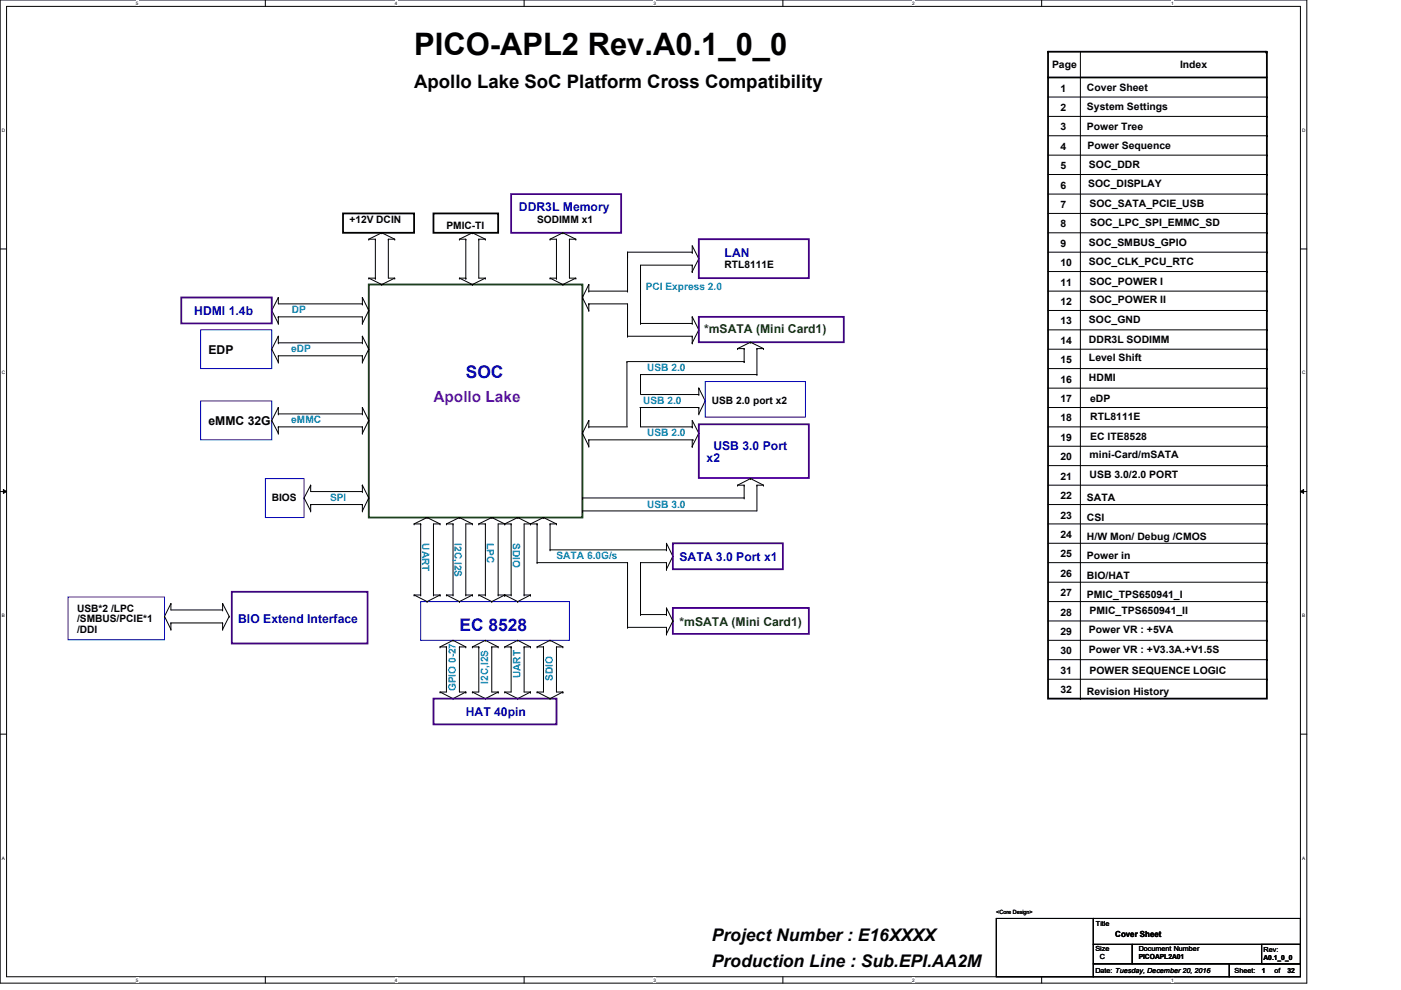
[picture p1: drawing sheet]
<svg xmlns="http://www.w3.org/2000/svg" width="297mm" height="210mm" viewBox="0 0 297 210" stroke-linecap="round" stroke-linejoin="round" font-family="sans-serif">
<path d="M0 0h277.1v208.4h-277.1zM1.4 1.4h274.3v205.7h-274.3z" fill="none" stroke="#000" stroke-width=".21"/>
<g fill="#fff">
<path d="M28.8 .1h.6v1.1h-.6z"/>
<path d="M28.8 207.2h.6v1.1h-.6z"/>
</g>
<path d="M56.3 0v1.4M56.3 207.1v1.3" fill="none" stroke="#000" stroke-width=".21"/>
<g fill="#fff">
<path d="M83.7 .1h.5v1.1h-.5z"/>
<path d="M83.7 207.2h.5v1.1h-.5z"/>
</g>
<path d="M111.1 0v1.4M111.1 207.1v1.3" fill="none" stroke="#000" stroke-width=".21"/>
<g fill="#fff">
<path d="M138.6 .1h.5v1.1h-.5z"/>
<path d="M138.6 207.2h.5v1.1h-.5z"/>
</g>
<path d="M166 0v1.4M166 207.1v1.3" fill="none" stroke="#000" stroke-width=".21"/>
<g fill="#fff">
<path d="M193.4 .1h.6v1.1h-.6z"/>
<path d="M193.4 207.2h.6v1.1h-.6z"/>
</g>
<path d="M220.8 0v1.4M220.8 207.1v1.3" fill="none" stroke="#000" stroke-width=".21"/>
<g fill="#fff">
<path d="M248.3 .1h.5v1.1h-.5z"/>
<path d="M248.3 207.2h.5v1.1h-.5z"/>
<path d="M.4 27.1h.7v1.1h-.7z"/>
<path d="M276.1 27.1h.7v1.1h-.7z"/>
<path d="M.4 78.5h.7v1.1h-.7z"/>
<path d="M276.1 78.5h.7v1.1h-.7z"/>
</g>
<path d="M0 52.8h1.4M275.7 52.8h1.4" fill="none" stroke="#000" stroke-width=".21"/>
<g fill="#fff">
<path d="M.4 129.9h.6v1.1h-.6z"/>
<path d="M276.1 129.9h.6v1.1h-.6z"/>
</g>
<path d="M0 104.2h1.4M.7 103.8l.7 .4-.7 .4zM275.7 104.2l.7-.4v.8zM275.7 104.2h1.4" fill="none" stroke="#000" stroke-width=".21"/>
<path d="M.7 103.8l.7 .4-.7 .4zM275.7 104.2l.7-.4v.8z" fill="#000"/>
<g fill="#fff">
<path d="M.4 181.4h.6v1.1h-.6z"/>
<path d="M276.1 181.4h.6v1.1h-.6z"/>
</g>
<g fill="none" stroke="#000" stroke-width=".21">
<path d="M229.1 11v137.1M222.2 20.6h46.5M222.2 24.7h46.5M222.2 28.8h46.5M222.2 32.9h46.5M222.2 37h46.5M268.7 20.6h.1M268.7 24.7h.1M268.7 28.8h.1M268.7 32.9h.1M268.7 37h.1M78.2 50.7h.1"/>
<path d="M78.2 59h.1M78.2 50.7h1.4M78.2 59h1.4M78.2 59l2.7 1.3M79.6 59h.1M79.6 50.7h.1M79.6 50.7v8.3M80.9 49.4h.1M80.9 49.4l-2.7 1.3M80.9 49.4l2.8 1.3M82.3 50.7h.1M82.3 50.7h1.4"/>
<path d="M82.3 50.7v8.3h1.4M83.7 50.7h.1M83.7 59h.1M83.7 59l-2.8 1.3M97.4 50.7h.1M97.4 59h.1M97.4 50.7h1.4M97.4 59h1.4M97.4 59l2.8 1.3M98.8 59h.1M98.8 50.7h.1M98.8 50.7v8.3"/>
<path d="M100.2 49.4h.1M100.2 49.4l-2.8 1.3M100.2 49.4l2.7 1.3M101.5 50.7h.1M101.5 50.7v8.3h1.4M101.5 50.7h1.4M102.9 50.7h.1M102.9 59h.1M102.9 59l-2.7 1.3M116.6 50.7h.1M116.6 59h.1M116.6 50.7h1.4"/>
<path d="M116.6 59h1.4M116.6 59l2.7 1.3M118 59h.1M118 50.7h.1M118 50.7v8.3M119.3 49.4h.1M119.3 49.4l-2.7 1.3M119.3 49.4l2.8 1.3M120.7 50.7h.1M120.7 50.7h1.4M120.7 50.7v8.3h1.4M122.1 50.7h.1"/>
<path d="M122.1 59h.1M122.1 59l-2.8 1.3M133.1 53.5h.1M133.1 53.5h13.7M133.1 53.5v8.2M146.8 57.6h.1M146.8 53.5h.1M146.8 56.2h.1M146.8 53.5v-1.4l1.4 2.8M146.8 56.2v1.4M146.8 56.2h-11v12.4M148.2 54.9h.1"/>
<path d="M148.2 54.9l-1.4 2.7M222.2 41.1h46.5M222.2 45.3h46.5M222.2 49.4h46.5M222.2 53.5h46.5M222.2 57.6h46.5M268.7 41.1h.1M268.7 45.3h.1M268.7 49.4h.1M268.7 53.5h.1M268.7 57.6h.1M57.6 65.8h.1"/>
<path d="M57.6 74h.1M57.6 65.8l1.4 2.8M57.6 74l1.4 2.8M59 67.2h.1M59 68.6h.1M59 63.1h.1M59 72.7h.1M59 75.4h.1M59 76.8h.1M59 71.3h.1M59 63.1v1.3h17.8M59 67.2h17.8v1.4"/>
<path d="M59 67.2v1.4M59 71.3v1.4M59 75.4v1.4M59 63.1l-1.4 2.7M59 72.7h17.8M59 75.4h17.8M59 71.3l-1.4 2.7M76.8 64.4h.1M76.8 68.6h.1M76.8 63.1h.1M76.8 75.4h.1M76.8 76.8h.1"/>
<path d="M76.8 72.7h.1M76.8 71.3h.1M76.8 63.1v1.3M76.8 71.3v1.4M76.8 75.4v1.4M76.8 63.1l1.4 2.7M76.8 71.3l1.4 2.7M78.2 65.8h.1M78.2 74h.1M78.2 65.8l-1.4 2.8M78.2 74l-1.4 2.8M80.9 60.3h.1"/>
<path d="M100.2 60.3h.1M119.3 60.3h.1M123.5 63.1h.1M123.5 63.1l1.3 2.7M124.8 64.4h.1M124.8 65.8h.1M124.8 60.3h.1M124.8 61.7h.1M124.8 61.7h8.3M124.8 60.3v1.4M124.8 64.4v1.4M124.8 60.3l-1.3 2.8"/>
<path d="M124.8 64.4h8.3v6.9M132.9 76.7h.1M132.9 76.7v13.7M133.1 61.7h.1M133.1 71.3h.1M133.1 71.3h13.7M133.1 76.7h24.7M135.8 64.4h.1M135.8 68.6h.1M135.8 79.4h.1M135.8 79.4v4.1M135.8 68.6h11"/>
<path d="M135.8 79.4h24.7M146.8 72.7h.1M146.8 68.6h.1M146.8 67.2h.1M146.8 71.3h.1M146.8 67.2v1.4M146.8 71.3v1.4M146.8 67.2l1.4 2.7M148.2 69.9h.1M148.2 69.9l-1.4 2.8M156.4 73.9h.1M156.4 73.9h1.4"/>
<path d="M157.8 76.7h.1M157.8 73.9h.1M157.8 73.9v2.8M159.1 72.6h.1M159.1 72.6l-2.7 1.3M159.1 72.6l2.8 1.3M160.5 73.9h.1M160.5 79.4h.1M160.5 73.9v5.5M160.5 73.9h1.4M161.9 73.9h.1M222.2 61.7h46.5"/>
<path d="M222.2 65.8h46.5M222.2 69.9h46.5M222.2 74h46.5M222.2 78.1h46.5M268.7 61.7h.1M268.7 65.8h.1M268.7 69.9h.1M268.7 74h.1M268.7 78.1h.1M57.6 89.2h.1M57.6 89.2l1.4 2.7M59 87.8h.1"/>
<path d="M59 90.5h.1M59 91.9h.1M59 86.4h.1M59 90.5h17.8M59 86.4v1.4M59 90.5v1.4M59 87.8h17.8M59 86.4l-1.4 2.8M76.8 90.5h.1M76.8 91.9h.1M76.8 87.8h.1M76.8 86.4h.1"/>
<path d="M76.8 86.4v1.4M76.8 90.5v1.4M76.8 86.4l1.4 2.8M78.2 89.2h.1M78.2 89.2l-1.4 2.7M123.5 91.9h.1M123.5 91.9l1.3 2.7M124.8 90.5h.1M124.8 93.3h.1M124.8 94.6h.1M124.8 89.2h.1M124.8 90.5h8.3"/>
<path d="M124.8 93.3h22.1M124.8 89.2v1.3M124.8 93.3v1.3M124.8 89.2l-1.3 2.7M135.7 86.4h12.5M135.8 86.4h.1M135.8 86.4v4.1h11M135.8 83.7h12.4M146.8 94.6h.1M146.8 90.5h.1M146.8 90.5v-1.3l1.4 2.7M146.8 93.3v1.3"/>
<path d="M146.9 93.3h.1M148.2 91.9h.1M148.2 86.4h.1M148.2 83.7h.1M148.2 82.3h.1M148.2 87.8h.1M148.2 91.9l-1.4 2.7M148.2 82.3l1.3 2.7M148.2 82.3v1.4M148.2 86.4v1.4M149.5 85h.1M149.5 85l-1.3 2.8"/>
<path d="M222.2 82.3h46.5M222.2 86.4h46.5M222.2 90.5h46.5M222.2 94.6h46.5M222.2 98.7h46.5M268.7 82.3h.1M268.7 86.4h.1M268.7 90.5h.1M268.7 94.6h.1M268.7 98.7h.1M64.5 105.6h.1M64.5 105.6l1.4 2.7"/>
<path d="M65.9 102.9h.1M65.9 107h.1M65.9 108.3h.1M65.9 107h10.9M65.9 102.9l-1.4 2.7M65.9 102.9v1.3h10.9M65.9 107v1.3M76.8 107h.1M76.8 104.2h.1M76.8 102.9h.1M76.8 108.3h.1M76.8 102.9l1.4 2.7"/>
<path d="M76.8 102.9v1.3M76.8 107v1.3M78.2 105.6h.1M78.2 105.6l-1.4 2.7M87.8 111.1h.1M87.8 111.1h1.4M89.2 111.1h.1M89.2 111.1v15.1M90.5 109.7h.1M90.5 109.7l2.8 1.4M90.5 109.7l-2.7 1.4M93.3 111.1h.1"/>
<path d="M93.3 111.1h-1.4v15.1M94.7 111.1h.1M94.7 111.1h1.4M96.1 111.1h.1M96.1 111.1v15.1M97.4 109.7h.1M97.4 109.7l2.8 1.4M97.4 109.7l-2.7 1.4M100.2 111.1h.1M100.2 111.1h-1.4v15.1M101.5 111.1h.1M101.5 111.1h1.4"/>
<path d="M102.9 111.1h.1M102.9 111.1v15.1M104.3 109.7h.1M104.3 109.7l2.7 1.4M104.3 109.7l-2.8 1.4M107 111.1h.1M108.4 111.1h.1M108.4 111.1h-2.8v15.1M108.4 111.1v15.1M109.8 109.7h.1M109.8 109.7l2.7 1.4M109.8 109.7l-2.8 1.4"/>
<path d="M112.5 111.1h.1M113.9 119.3h.1M113.9 111.1h.1M113.9 111.1h-2.8v15.1M113.9 119.3h19.2M113.9 111.1v8.2M115.2 109.7h.1M115.2 109.7l2.8 1.4M115.2 109.7l-2.7 1.4M116.6 116.6h.1M116.6 111.1h.1M116.6 111.1h1.4"/>
<path d="M116.6 116.6h24.7M116.6 111.1v5.5M118 111.1h.1M123.5 105.6h.1M123.5 108.3h.1M123.5 105.6h34.3M133.1 119.3h.1M133.1 119.3v13.7M135.8 119.3h.1M135.8 119.3h5.5v1.4M135.8 119.3v11M141.3 116.6h.1"/>
<path d="M141.3 116.6v-1.4l1.4 2.7M142.7 117.9h.1M142.7 117.9l-1.4 2.8M156.4 102.9h.1M156.4 102.9h1.4M157.8 105.6h.1M157.8 102.9h.1M157.8 102.9v2.7M159.1 101.5h.1M159.1 101.5l2.8 1.4M159.1 101.5l-2.7 1.4M160.5 102.9h.1"/>
<path d="M160.5 102.9h1.4M160.5 102.9v5.4h-37M161.9 102.9h.1M222.2 102.9h46.5M222.2 107h46.5M222.2 111.1h46.5M222.2 115.2h46.5M222.2 119.3h46.5M268.7 102.9h.1M268.7 107h.1M268.7 111.1h.1M268.7 115.2h.1"/>
<path d="M268.7 119.3h.1M34.9 130.7h.1M34.9 130.7l1.3 2.7M36.2 128h.1M36.2 132.1h.1M36.2 133.4h.1M36.2 128l-1.3 2.7M36.2 128v1.3h11M36.2 132.1v1.3M36.2 132.1h11M47.2 132.1h.1M47.2 129.3h.1"/>
<path d="M47.2 128h.1M47.2 133.4h.1M47.2 128l1.4 2.7M47.2 128v1.3M47.2 132.1v1.3M48.6 130.7h.1M48.6 130.7l-1.4 2.7M87.8 126.2h.1M87.8 126.2h1.4M87.8 126.2l2.7 1.4M89.2 126.2h.1M90.5 127.6h.1"/>
<path d="M91.9 126.2h.1M91.9 126.2h1.4M93.3 137.2h.1M93.3 126.2h.1M93.3 137.2h1.4M93.3 126.2l-2.8 1.4M94.7 137.2h.1M94.7 126.2h.1M94.7 137.2v9.5h-1.4M94.7 126.2h1.4M94.7 126.2l2.7 1.4M96.1 135.8h.1"/>
<path d="M96.1 126.2h.1M96.1 135.8l-2.8 1.4M96.1 135.8l2.7 1.4M97.4 137.2h.1M97.4 127.6h.1M97.4 137.2h1.4M97.4 137.2v9.5h1.4M98.8 137.2h.1M98.8 126.2h.1M98.8 126.2h1.4M100.2 137.2h.1M100.2 126.2h.1"/>
<path d="M100.2 137.2h1.3M100.2 126.2l-2.8 1.4M101.5 137.2h.1M101.5 126.2h.1M101.5 137.2v9.5h-1.3M101.5 126.2l2.8 1.4M101.5 126.2h1.4M102.9 126.2h.1M102.9 135.8h.1M102.9 135.8l2.7 1.4M102.9 135.8l-2.7 1.4M104.3 137.2h.1"/>
<path d="M104.3 127.6h.1M104.3 137.2h1.3M104.3 137.2v9.5h1.3M105.6 137.2h.1M105.6 126.2h.1M105.6 126.2h2.8M107 137.2h.1M107 126.2h.1M107 137.2h1.4M107 126.2l2.8 1.4M107 126.2l-2.7 1.4M108.4 137.2h.1"/>
<path d="M108.4 126.2h.1M108.4 137.2v9.5h-1.4M109.8 135.8h.1M109.8 127.6h.1M109.8 135.8l-2.8 1.4M109.8 135.8l2.7 1.4M111.1 137.2h.1M111.1 126.2h.1M111.1 137.2h1.4M111.1 137.2v9.5h1.4M111.1 126.2h1.4M112.5 137.2h.1"/>
<path d="M112.5 126.2h.1M112.5 126.2l-2.7 1.4M113.9 137.2h.1M113.9 137.2h1.3M115.2 137.2h.1M115.2 137.2v9.5h-1.3M116.6 135.8h.1M116.6 135.8l2.7 1.4M116.6 135.8l-2.7 1.4M118 137.2h.1M118 137.2h1.3M118 137.2v9.5h1.3"/>
<path d="M119.3 137.2h.1M133.1 133h.1M133.1 133h8.2v1.4M135.8 130.3h.1M135.8 130.3h5.5M141.3 134.4h.1M141.3 130.3h.1M141.3 120.7h.1M141.3 130.3v-1.4l1.4 2.8M142.7 131.7h.1M142.7 131.7l-1.4 2.7M222.2 123.4h46.5"/>
<path d="M222.2 127.6h46.5M222.2 131.7h46.5M222.2 135.8h46.5M222.2 139.9h46.5M268.7 123.4h.1M268.7 127.6h.1M268.7 131.7h.1M268.7 135.8h.1M268.7 139.9h.1M0 155.7h1.4M93.3 146.7h.1M93.3 146.7l2.8 1.4"/>
<path d="M96.1 148.1h.1M98.8 146.7h.1M98.8 146.7l-2.7 1.4M100.2 146.7h.1M100.2 146.7l2.7 1.4M102.9 148.1h.1M105.6 146.7h.1M105.6 146.7l-2.7 1.4M107 146.7h.1M107 146.7l2.8 1.4M109.8 148.1h.1M112.5 146.7h.1"/>
<path d="M112.5 146.7l-2.7 1.4M113.9 146.7h.1M113.9 146.7l2.7 1.4M116.6 148.1h.1M119.3 146.7h.1M119.3 146.7l-2.7 1.4M222.2 144h46.5M229.1 148.1h.1M268.7 144h.1M275.7 155.7h1.4M211.2 194.7h20.6v12.4h-20.6zM231.8 194.7h43.9v5.5h-43.9z"/>
<path d="M231.8 200.2h8.3v4.1h-8.3zM231.8 204.3h28.8v2.8h-28.8zM240.1 200.2h35.6v4.1h-35.6zM260.6 204.3h15.1v2.8h-15.1zM267.5 200.2h8.2v4.1h-8.2z"/>
</g>
<path d="M222.2 16.4h46.4v131.7h-46.4zM268.4 11h-46.2v5.4M268.6 11v5.4M72.7 45.3h15.1v4.1h-15.1zM91.9 45.3h13.7v4.1h-13.7z" fill="none" stroke="#000" stroke-width=".38"/>
<g fill="#000">
<circle cx="222.2" cy="11" r=".19"/>
<circle cx="268.4" cy="11" r=".19"/>
<circle cx="268.6" cy="11" r=".19"/>
</g>
<path d="M78.2 60.3h45.3v49.4h-45.3z" fill="none" stroke="#004000" stroke-width=".38"/>
<path d="M108.4 41.1h23.3v8.3h-23.3zM148.2 50.7h23.3v8.3h-23.3zM38.4 63.1h19.2v5.5h-19.2zM148.2 67.2h30.7v5.4h-30.7zM148.2 90h23.3v11.3h-23.3zM142.7 115.2h23.3v5.5h-23.3zM49.1 125.5h28.8v10.9h-28.8zM142.7 128.9h28.8v5.5h-28.8zM91.9 148.1h26.1v5.5h-26.1z" fill="none" stroke="#400080" stroke-width=".38"/>
<path d="M42.5 69.9h15.1v8.2h-15.1zM42.5 85h15.1v8.3h-15.1zM149.5 80.9h21.3v7.5h-21.3zM56.3 101.5h8.2v8.2h-8.2zM14.4 126.6h20.5v9h-20.5zM89.2 127.6h31.5v8.2h-31.5z" fill="none" stroke="#00f" stroke-width=".21"/>
<text font-size="6.6" x="87.8" y="11.6">PICO-APL2 Rev.A0.1_0_0</text>
<text font-size="3.9" x="87.8" y="18.8">Apollo Lake SoC Platform Cross Compatibility</text>
<g font-size="3.7" fill="#00f">
<text x="98.8" y="80.2">SOC</text>
<text x="97.4" y="133.7">EC 8528</text>
</g>
<g font-size="3.7">
<text x="150.9" y="199.5">Project Number : E16XXXX</text>
<text x="150.9" y="205">Production Line : Sub.EPI.AA2M</text>
</g>
<text font-size="3.3" fill="#8000ff" x="91.9" y="85.3">Apollo Lake</text>
<g font-size="2.6" fill="#00f">
<text x="110" y="44.8">DDR3L Memory</text>
<text x="153.6" y="54.5">LAN</text>
<text x="41.2" y="66.8">HDMI 1.4b</text>
<text x="151.3" y="95.4">USB 3.0 Port</text>
<text x="149.8" y="98">x2</text>
<text x="144.1" y="119">SATA 3.0 Port x1</text>
<text x="50.5" y="132">BIO Extend Interface</text>
<text x="98.8" y="151.9">HAT 40pin</text>
</g>
<g font-size="2.6" fill="#008000">
<text x="149.3" y="70.7">*mSATA (Mini Card1)</text>
<text x="144.1" y="132.7">*mSATA (Mini Card1)</text>
</g>
<g font-size="2.6">
<text x="44.2" y="75.1">EDP</text>
<text x="44.2" y="90.2">eMMC 32G</text>
</g>
<g font-size="2.2">
<text x="223.1" y="14.4">Page</text>
<text x="250.2" y="14.5">Index</text>
<text x="224.8" y="19.4">1</text>
<text x="224.8" y="23.5">2</text>
<text x="230.5" y="19.3">Cover Sheet</text>
<text x="230.5" y="23.4">System Settings</text>
<text x="224.8" y="27.6">3</text>
<text x="230.5" y="27.5">Power Tree</text>
<text x="224.8" y="31.8">4</text>
<text x="224.8" y="35.9">5</text>
<text x="230.6" y="31.6">Power Sequence</text>
<text x="230.9" y="35.6">SOC_DDR</text>
<text x="224.8" y="40">6</text>
<text x="230.7" y="39.8">SOC_DISPLAY</text>
<text x="74.1" y="47.3">+12V DCIN</text>
<text x="113.9" y="47.3">SODIMM x1</text>
<text x="224.8" y="44.1">7</text>
<text x="231" y="44">SOC_SATA_PCIE_USB</text>
<text x="231.1" y="47.8">SOC_LPC_SPI_EMMC_SD</text>
<text x="94.7" y="48.6">PMIC-TI</text>
<text x="224.8" y="48.2">8</text>
<text x="224.8" y="52.4">9</text>
<text x="230.9" y="52.1">SOC_SMBUS_GPIO</text>
<text x="153.6" y="56.9">RTL8111E</text>
<text x="224.8" y="56.5">10</text>
<text x="230.9" y="56.2">SOC_CLK_PCU_RTC</text>
<text x="224.8" y="60.6">11</text>
<text x="224.8" y="64.7">12</text>
<text x="231" y="60.3">SOC_POWER I</text>
<text x="231" y="64.3">SOC_POWER II</text>
<text x="224.8" y="68.8">13</text>
<text x="230.9" y="68.4">SOC_GND</text>
<text x="224.8" y="72.9">14</text>
<text x="224.8" y="77">15</text>
<text x="230.9" y="72.6">DDR3L SODIMM</text>
<text x="230.9" y="76.6">Level Shift</text>
<text x="224.8" y="81.2">16</text>
<text x="230.9" y="80.7">HDMI</text>
<text x="150.9" y="85.7">USB 2.0 port x2</text>
<text x="224.8" y="85.3">17</text>
<text x="224.8" y="89.4">18</text>
<text x="231.1" y="85.1">eDP</text>
<text x="231.1" y="89">RTL8111E</text>
<text x="224.8" y="93.5">19</text>
<text x="231.1" y="93.2">EC ITE8528</text>
<text x="224.8" y="97.6">20</text>
<text x="224.8" y="101.7">21</text>
<text x="231" y="97.2">mini-Card/mSATA</text>
<text x="231" y="101.3">USB 3.0/2.0 PORT</text>
<text x="57.6" y="106.3">BIOS</text>
<text x="224.8" y="105.8">22</text>
<text x="230.5" y="106.3">SATA</text>
<text x="224.8" y="109.9">23</text>
<text x="230.5" y="110.4">CSI</text>
<text x="224.8" y="114.1">24</text>
<text x="224.8" y="118.2">25</text>
<text x="230.5" y="114.5">H/W Mon/ Debug /CMOS</text>
<text x="230.5" y="118.6">Power in</text>
<text x="224.8" y="122.3">26</text>
<text x="230.5" y="122.7">BIO/HAT</text>
<text x="16.3" y="129.7">USB*2 /LPC</text>
<text x="16.3" y="132">/SMBUS/PCIE*1</text>
<text x="224.8" y="126.4">27</text>
<text x="224.8" y="130.5">28</text>
<text x="230.5" y="126.8">PMIC_TPS650941_I</text>
<text x="231" y="130.3">PMIC_TPS650941_II</text>
<text x="16.3" y="134.2">/DDI</text>
<text x="224.8" y="134.7">29</text>
<text x="230.9" y="134.2">Power VR : +5VA</text>
<text x="224.8" y="138.8">30</text>
<text x="224.8" y="142.9">31</text>
<text x="230.9" y="138.5">Power VR : +V3.3A.+V1.5S</text>
<text x="231" y="143">POWER SEQUENCE LOGIC</text>
<text x="224.8" y="147">32</text>
<text x="230.5" y="147.4">Revision History</text>
</g>
<g font-size="2.2" fill="#0080ff">
<text x="136.9" y="61.4">PCI Express 2.0</text>
<text x="61.9" y="66.5">DP</text>
<text x="61.8" y="74.7">eDP</text>
<text x="137.2" y="78.7">USB 2.0</text>
<text x="61.8" y="89.8">eMMC</text>
<text x="136.4" y="85.6">USB 2.0</text>
<text x="137.2" y="92.5">USB 2.0</text>
<text x="70" y="106.3">SPI</text>
<text x="137.2" y="107.6">USB 3.0</text>
<text x="89.5" y="115.2" transform="rotate(90 89.5 115.2)">UART</text>
<text x="96.4" y="115.2" transform="rotate(90 96.4 115.2)">I2C,I2S</text>
<text x="103.2" y="115.2" transform="rotate(90 103.2 115.2)">LPC</text>
<text x="108.7" y="115.2" transform="rotate(90 108.7 115.2)">SDIO</text>
<text x="118" y="118.6">SATA 6.0G/s</text>
<text x="110.4" y="143.8" transform="rotate(-90 110.4 143.8)">UART</text>
<text x="96.6" y="146.6" transform="rotate(-90 96.6 146.6)">GPIO 0-27</text>
<text x="103.5" y="144.9" transform="rotate(-90 103.5 144.9)">I2C,I2S</text>
<text x="117.2" y="144.4" transform="rotate(-90 117.2 144.4)">SDIO</text>
</g>
<text font-size="1.8" x="236.5" y="198.7">Cover Sheet</text>
<g font-size="1.5">
<text x="232.4" y="196.4">Title</text>
<text x="232.2" y="201.6">Size</text>
<text x="233.2" y="203.4">C</text>
<text x="241.4" y="201.6">Document Number</text>
<text x="241.4" y="203.4">PICOAPL2A01</text>
<text x="267.9" y="201.8">Rev:</text>
<text x="267.9" y="203.5">A0.1_0_0</text>
<text x="232.2" y="206.4">Date: Tuesday, December 20, 2016</text>
<text x="261.7" y="206.4">Sheet:</text>
<text x="267.5" y="206.4">1</text>
<text x="270.2" y="206.4">of</text>
<text x="273" y="206.4">32</text>
</g>
<text font-size="1.2" x="211.2" y="193.8">&lt;Core Design&gt;</text>
<g font-size="1">
<text x="28.8" y="1">5</text>
<text x="83.7" y="1">4</text>
<text x="138.6" y="1">3</text>
<text x="193.4" y="1">2</text>
<text x="248.3" y="1">1</text>
<text x=".4" y="27.9">D</text>
<text x="276.1" y="27.9">D</text>
<text x=".4" y="79.4">C</text>
<text x="276.1" y="79.4">C</text>
<text x=".4" y="130.8">B</text>
<text x="276.1" y="130.8">B</text>
<text x=".4" y="182.2">A</text>
<text x="276.1" y="182.2">A</text>
<text x="28.8" y="208.1">5</text>
<text x="83.7" y="208.1">4</text>
<text x="138.6" y="208.1">3</text>
<text x="193.4" y="208.1">2</text>
<text x="248.3" y="208.1">1</text>
</g>
</svg>
